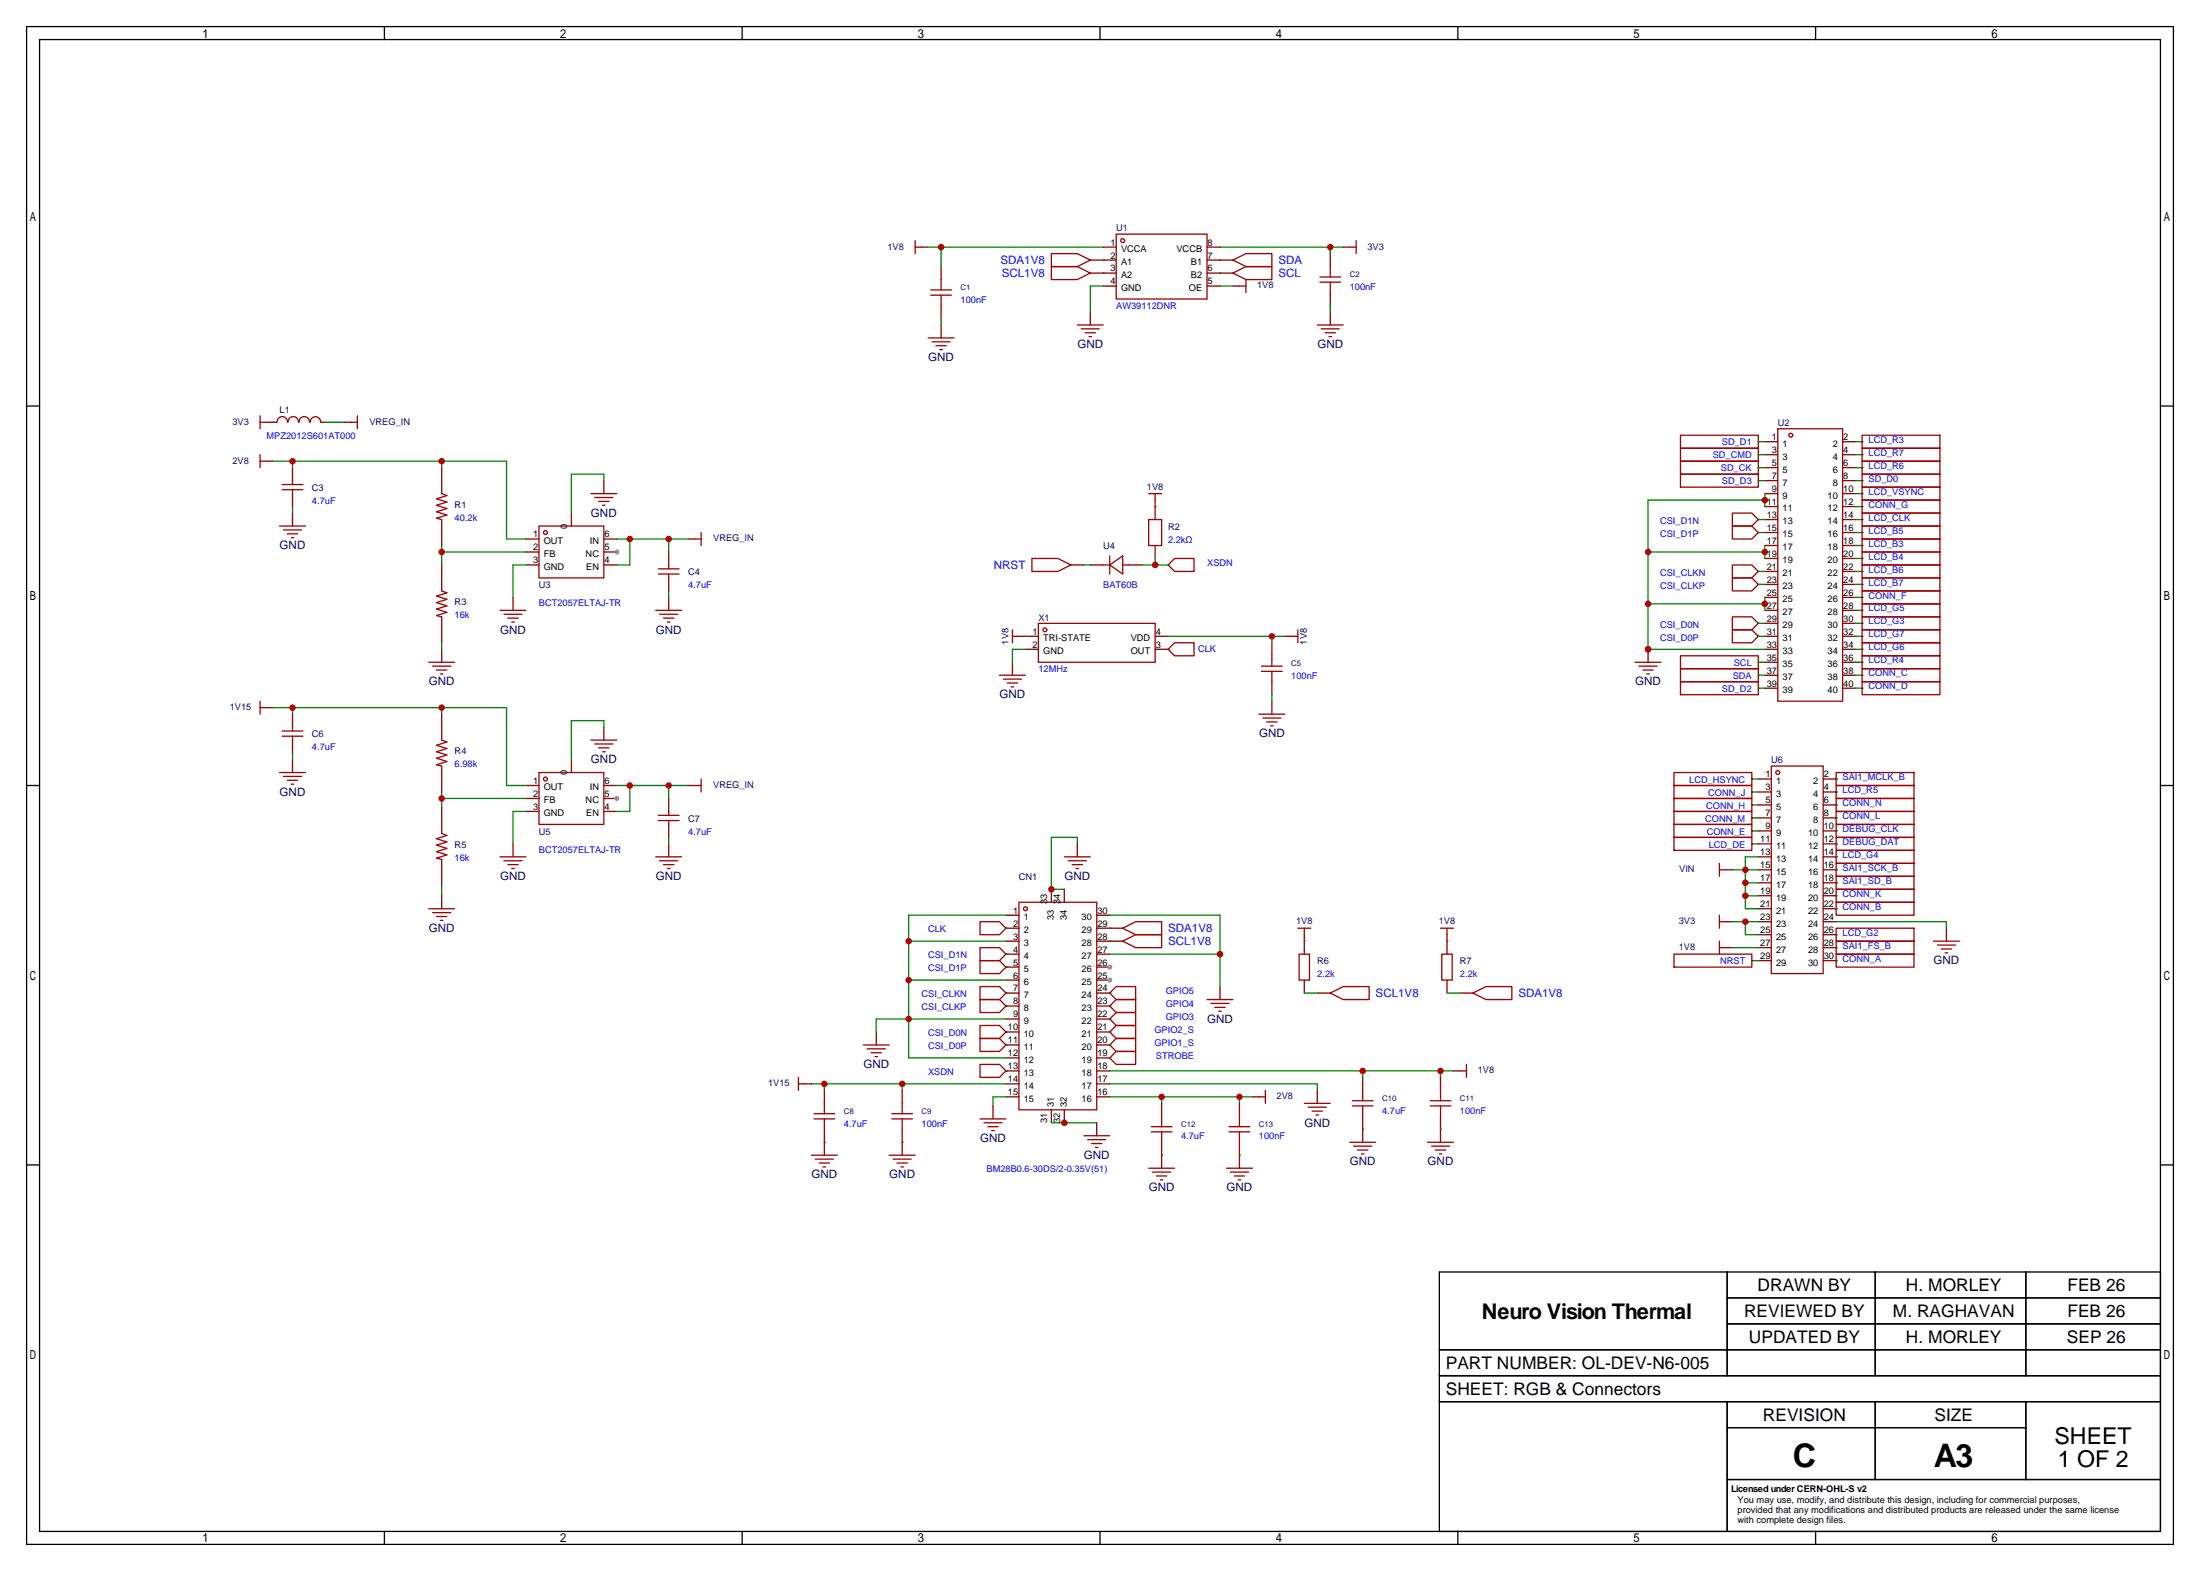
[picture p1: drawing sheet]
<svg xmlns="http://www.w3.org/2000/svg" width="431mm" height="308mm" viewBox="0 0 431 308" stroke-linecap="round" stroke-linejoin="round" font-family="sans-serif">
<g fill="none" stroke="#000" stroke-width=".25">
<path d="M5.2 5.2h420.4v297.2h-420.4zM7.7 7.7h415.3v292.1h-415.3zM75.3 5.2v2.5M145.3 5.2v2.5M215.4 5.2v2.5M285.5 5.2v2.5M355.5 5.2v2.5M5.2 79.5h2.5M423 79.5h2.6M5.2 153.8h2.5M423 153.8h2.6M5.2 228.1h2.5"/>
<path d="M423 228.1h2.6M281.8 249h141.2v50.8h-141.2zM338.2 249v20.4M338.2 254.1h84.8M338.2 259.2h84.8M367.2 249v20.4M396.7 249v20.4M281.8 264.3h141.2M281.8 269.4h141.2M281.8 274.4h141.2M338.2 274.4v25.4M338.2 279.5h58.5"/>
<path d="M367.2 274.4v15.3M396.7 274.4v15.3M75.3 299.8v2.6M145.3 299.8v2.6M215.4 299.8v2.6M285.5 299.8v2.6M338.2 289.7h84.8M355.5 299.8v2.6"/>
</g>
<g fill="none" stroke="#870000" stroke-width=".25">
<path d="M345.6 86.5h2.5M345.6 89h2.5M345.6 91.6h2.5M345.6 94.1h2.5M345.6 96.6h2.5M345.6 99.2h2.5M360.8 86.5h2.5M360.8 89h2.5M360.8 91.6h2.5M360.8 94.1h2.5M360.8 96.6h2.5M360.8 99.2h2.5"/>
<path d="M345.6 101.7h2.5M345.6 119.5h2.5M345.6 104.3h2.5M345.6 117h2.5M345.6 106.8h2.5M345.6 114.4h2.5M345.6 109.3h2.5M345.6 111.9h2.5M360.8 101.7h2.5M360.8 119.5h2.5M360.8 104.3h2.5M360.8 117h2.5"/>
<path d="M360.8 106.8h2.5M360.8 114.4h2.5M360.8 109.3h2.5M360.8 111.9h2.5M345.6 134.7h2.5M345.6 132.2h2.5M345.6 129.7h2.5M345.6 127.1h2.5M345.6 124.6h2.5M345.6 122h2.5M360.8 134.7h2.5M360.8 132.2h2.5"/>
<path d="M360.8 129.7h2.5M360.8 127.1h2.5M360.8 124.6h2.5M360.8 122h2.5M344.3 152.5h2.5M344.3 155.1h2.5M344.3 157.6h2.5M357 152.5h2.5M357 155.1h2.5M357 157.6h2.5M337.9 170.3h1.3M344.3 160.1h2.5"/>
<path d="M344.3 162.7h2.5M344.3 177.9h2.5M344.3 165.2h2.5M344.3 175.4h2.5M344.3 167.8h2.5M344.3 172.8h2.5M344.3 170.3h2.5M357 160.1h2.5M357 162.7h2.5M357 177.9h2.5M357 165.2h2.5M357 175.4h2.5"/>
<path d="M357 167.8h2.5M357 172.8h2.5M357 170.3h2.5M255.4 183v3.8M255.4 191.9v2.5M257.9 194.4h2.6M283.3 184.3v2.5M283.3 191.9v2.5M285.9 194.4h2.5M344.3 188.1h2.5M344.3 185.5h2.5M344.3 183h2.5"/>
<path d="M344.3 180.5h2.5M357 188.1h2.5M357 185.5h2.5M357 183h2.5M357 180.5h2.5"/>
</g>
<g fill="none" stroke="#a10000" stroke-width=".25">
<path d="M348.1 83.9h12.7v53.4h-12.7zM346.8 150h10.2v40.6h-10.2zM336.7 169v2.6M336.7 170.3h1.2M254.1 181.7h2.6M254.4 186.8h2v5.1h-2zM255.4 181.7v1.3M260.5 194.4l2.5-1.2h5.1v2.5h-5.1zM282.3 186.8h2.1v5.1h-2.1zM288.4 194.4l2.6-1.2h5v2.5h-5z"/>
<circle cx="350.6" cy="85.2" r=".38"/>
<circle cx="348.1" cy="151.3" r=".38"/>
</g>
<path d="M343 152.5h1.3M343 155.1h1.3M343 157.6h1.3M339.2 170.3h5.1M341.8 175.4h2.5M341.8 172.8h2.5M343 160.1h1.3M343 162.7h1.3M343 165.2h1.3M344.3 167.8h-2.5v10.1h2.5M255.4 184.3h.1M255.4 194.4h2.5" fill="none" stroke="#008700" stroke-width=".25"/>
<g fill="#c00">
<circle cx="341.8" cy="175.4" r=".63"/>
<circle cx="341.8" cy="172.8" r=".63"/>
<circle cx="341.8" cy="170.3" r=".63"/>
</g>
<path d="M283.3 183v1.3M337.9 180.5h1.3" fill="none" stroke="#870000" stroke-width=".25"/>
<path d="M336.7 179.2v2.5M282.1 181.7h2.5M283.3 181.7v1.3M336.7 180.5h1.2" fill="none" stroke="#a10000" stroke-width=".25"/>
<path d="M283.3 194.4h2.6M339.2 180.5h5.1M341.8 180.5v2.5h2.5" fill="none" stroke="#008700" stroke-width=".25"/>
<circle cx="341.8" cy="180.5" r=".63" fill="#c00"/>
<path d="M103 105.5h2.5M103 108.1h2.5M103 110.6h2.5M118.2 108.1h2.6M118.2 110.6h2.6M337.9 185.5h1.3" fill="none" stroke="#870000" stroke-width=".25"/>
<g fill="none" stroke="#a10000" stroke-width=".25">
<path d="M105.5 103h12.7v10.2h-12.7zM336.7 184.3v2.5M336.7 185.5h1.2"/>
<circle cx="106.8" cy="104.3" r=".38"/>
</g>
<path d="M283.3 184.3h.1" fill="none" stroke="#008700" stroke-width=".25"/>
<circle cx="120.8" cy="108.1" r=".51" fill="#999"/>
<path d="M111.9 100.5v2.5M118.2 105.5h2.6M359.5 167.8h.1" fill="none" stroke="#870000" stroke-width=".25"/>
<path d="M120.8 105.5h13.9M123.3 105.5v5.1h-2.5M130.9 105.5v2.6M339.2 185.5h5.1M343 188.1h1.3" fill="none" stroke="#008700" stroke-width=".25"/>
<path d="M359.5 166.5h15.3v2.5h-15.3z" fill="none" stroke="#a10000" stroke-width=".25"/>
<g fill="#c00">
<circle cx="123.3" cy="105.5" r=".63"/>
<circle cx="130.9" cy="105.5" r=".63"/>
</g>
<path d="M97.9 119.5h5.1M128.4 119.5h5.1M98.7 120.3h3.5M99.4 121h2.1M100.2 121.8h.5M129.2 120.3h3.5M129.9 121h2.1M130.7 121.8h.5M359.5 151.3h15.3v2.5h-15.3zM359.5 153.8h15.3v2.5h-15.3zM359.5 161.4h15.3v2.6h-15.3zM359.5 164h15.3v2.5h-15.3z" fill="none" stroke="#a10000" stroke-width=".25"/>
<path d="M100.5 117v2.5M130.9 117v2.5M359.5 152.5h.1M359.5 155.1h.1M359.5 162.7h.1M359.5 165.2h.1" fill="none" stroke="#870000" stroke-width=".25"/>
<path d="M86.5 106.8v3.8M86.5 108.1h16.5M103 110.6h-2.5v6.4M130.9 115.7v1.3" fill="none" stroke="#008700" stroke-width=".25"/>
<circle cx="86.5" cy="108.1" r=".63" fill="#c00"/>
<path d="M50.9 89v2.6M50.9 90.3h1.3M359.5 169h15.3v2.6h-15.3zM359.5 171.6h15.3v2.5h-15.3zM359.5 176.7h15.3v2.5h-15.3z" fill="none" stroke="#a10000" stroke-width=".25"/>
<path d="M52.2 90.3h1.3M359.5 170.3h.1M359.5 172.8h.1M359.5 177.9h.1" fill="none" stroke="#870000" stroke-width=".25"/>
<path d="M53.5 90.3h45.7v15.2h3.8M57.3 90.3v1.3M86.5 90.3v1.3" fill="none" stroke="#008700" stroke-width=".25"/>
<g fill="#c00">
<circle cx="86.5" cy="90.3" r=".63"/>
<circle cx="57.3" cy="90.3" r=".63"/>
</g>
<path d="M53.5 82.7h.1M57.3 99.2v1.3M63.6 82.7h3.8M118.2 94.1v-1.3h-6.3v7.7M86.5 125.9v1.2" fill="none" stroke="#008700" stroke-width=".25"/>
<g fill="none" stroke="#a10000" stroke-width=".25">
<path d="M50.9 81.4v2.5M50.9 82.7h1.3M54.3 82.7a1.01 1.01 0 0 1 1-1.1 1.01 1.01 0 0 1 1 1.1M56.4 82.7a1.01 1.01 0 0 1 1-1.1 1.01 1.01 0 0 1 1 1.1M58.6 82.7a1.01 1.01 0 0 1 1-1.1 1.01 1.01 0 0 1 1 1.1M60.8 82.7a1.01 1.01 0 0 1 1-1.1 1.01 1.01 0 0 1 1 1.1M68.7 82.7h1.3M70 81.4v2.5M115.7 96.6h5.1M116.5 97.4h3.5M117.2 98.2h2.1M118 98.9h.5"/>
<path d="M54.7 103h5.1M55.5 103.8h3.6M56.3 104.5h2M57 105.3h.5M136 105.5h1.3M137.3 104.3v2.5M105.5 151.3h12.7v10.1h-12.7zM327.8 151.3h15.2v2.5h-15.2zM327.8 153.8h15.2v2.5h-15.2zM327.8 156.3h15.2v2.6h-15.2zM327.8 158.9h15.2v2.5h-15.2zM359.5 156.3h15.3v2.6h-15.3z"/>
<path d="M359.5 158.9h15.3v2.5h-15.3zM327.8 161.4h15.2v2.6h-15.2zM327.8 164h15.2v2.5h-15.2zM359.5 174.1h15.3v2.6h-15.3zM327.8 186.8h15.2v2.6h-15.2zM359.5 184.3h15.3v2.5h-15.3zM359.5 186.8h15.3v2.6h-15.3zM359.5 181.7h15.3v2.6h-15.3z"/>
<circle cx="106.8" cy="152.5" r=".38"/>
</g>
<g fill="none" stroke="#870000" stroke-width=".25">
<path d="M52.2 82.7h2M62.9 82.7h.7M67.4 82.7h1.3M118.2 94.1v2.5M57.3 100.5v2.5M134.7 105.5h1.3M103 153.8h2.5M103 156.3h2.5M103 158.9h2.5M118.2 156.3h2.6M118.2 158.9h2.6M343 152.5h.1"/>
<path d="M343 155.1h.1M343 157.6h.1M359.5 157.6h.1M343 162.7h.1M343 160.1h.1M343 165.2h.1M359.5 175.4h.1M359.5 160.1h.1M343 188.1h.1M359.5 185.5h.1M359.5 188.1h.1M359.5 183h.1"/>
</g>
<circle cx="120.8" cy="156.3" r=".51" fill="#999"/>
<path d="M344.3 94.1h.1M344.3 89h.1M111.9 148.7v2.6M118.2 153.8h2.6" fill="none" stroke="#870000" stroke-width=".25"/>
<path d="M120.8 153.8h13.9M123.3 153.8v5.1h-2.5M130.9 153.8v2.5M359.5 180.5h21.6v1.2" fill="none" stroke="#008700" stroke-width=".25"/>
<path d="M329.1 92.8h15.2v2.6h-15.2zM329.1 87.8h15.2v2.5h-15.2z" fill="none" stroke="#a10000" stroke-width=".25"/>
<g fill="#c00">
<circle cx="123.3" cy="153.8" r=".63"/>
<circle cx="130.9" cy="153.8" r=".63"/>
</g>
<path d="M344.3 86.5h.1M344.3 91.6h.1M344.3 122h.1M344.3 124.6h.1M100.5 165.2v2.6M130.9 165.2v2.6" fill="none" stroke="#870000" stroke-width=".25"/>
<path d="M329.1 85.2h15.2v2.6h-15.2zM329.1 90.3h15.2v2.5h-15.2zM339.2 120.8h3.8l1.3 1.2-1.3 1.3h-3.8zM339.2 123.3h3.8l1.3 1.3-1.3 1.3h-3.8zM97.9 167.8h5.1M98.7 168.5h3.5M99.4 169.3h2.1M100.2 170.1h.5M128.4 167.8h5.1M129.2 168.5h3.5M129.9 169.3h2.1M130.7 170.1h.5" fill="none" stroke="#a10000" stroke-width=".25"/>
<path d="M86.5 155.1v3M86.5 156.3h16.5M103 158.9h-2.5v6.3M130.9 164v1.2" fill="none" stroke="#008700" stroke-width=".25"/>
<circle cx="86.5" cy="156.3" r=".63" fill="#c00"/>
<path d="M344.3 101.7h.1M52.2 138.6h1.3" fill="none" stroke="#870000" stroke-width=".25"/>
<path d="M339.2 100.5h3.8l1.3 1.2-1.3 1.3h-3.8zM50.9 137.3v2.5M50.9 138.6h1.3" fill="none" stroke="#a10000" stroke-width=".25"/>
<path d="M53.5 138.6h45.7v15.2h3.8M57.3 138.6v1.2M86.5 138.6v1.2" fill="none" stroke="#008700" stroke-width=".25"/>
<g fill="#c00">
<circle cx="86.5" cy="138.6" r=".63"/>
<circle cx="57.3" cy="138.6" r=".63"/>
</g>
<g fill="none" stroke="#a10000" stroke-width=".25">
<path d="M339.2 103h3.8l1.3 1.3-1.3 1.2h-3.8zM339.2 110.6h3.8l1.3 1.3-1.3 1.3h-3.8zM339.2 113.2h3.8l1.3 1.2-1.3 1.3h-3.8zM83.9 129.7h5.1M84.7 130.4h3.6M85.5 131.2h2M86.2 132h.5M329.1 130.9h15.2v2.6h-15.2zM54.7 151.3h5.1M55.5 152h3.6M56.3 152.8h2M57 153.5h.5"/>
<path d="M115.7 144.9h5.1M116.5 145.7h3.5M117.2 146.4h2.1M118 147.2h.5M136 153.8h1.3M137.3 152.5v2.6M83.9 177.9h5.1M84.7 178.7h3.6M85.5 179.5h2M199.5 176.7h15.3v40.6h-15.3zM86.2 180.2h.5"/>
<circle cx="200.8" cy="177.9" r=".38"/>
</g>
<g fill="none" stroke="#870000" stroke-width=".25">
<path d="M344.3 104.3h.1M344.3 111.9h.1M344.3 114.4h.1M86.5 127.1v2.6M344.3 132.2h.1M57.3 148.7v2.6M118.2 142.4v2.5M134.7 153.8h1.3M86.5 175.4v2.5M197 179.2h2.5M197 181.7h2.5M197 184.3h2.5"/>
<path d="M197 186.8h2.5M197 189.4h2.5M197 191.9h2.5M197 194.4h2.5M197 197h2.5M197 199.5h2.5M214.8 191.9h2.5M214.8 194.4h2.5M214.8 197h2.5M214.8 199.5h2.5M197 202.1h2.5M197 204.6h2.5"/>
<path d="M197 207.1h2.5M197 209.7h2.5M197 212.2h2.5M197 214.8h2.5M214.8 202.1h2.5M214.8 204.6h2.5M214.8 207.1h2.5M214.8 209.7h2.5M214.8 212.2h2.5M214.8 214.8h2.5"/>
</g>
<g fill="none" stroke="#008700" stroke-width=".25">
<path d="M344.3 86.5h1.3M344.3 89h1.3M344.3 91.6h1.3M344.3 94.1h1.3M344.3 101.7h1.3M344.3 104.3h1.3M344.3 111.9h1.3M344.3 114.4h1.3M344.3 122h1.3M344.3 124.6h1.3M57.3 147.4v1.3M118.2 142.4v-1.3h-6.3v7.6"/>
<path d="M86.5 173.4v2"/>
</g>
<circle cx="217.3" cy="191.9" r=".51" fill="#999"/>
<path d="M214.8 189.4h2.5" fill="none" stroke="#870000" stroke-width=".25"/>
<circle cx="217.3" cy="189.4" r=".51" fill="#999"/>
<g fill="none" stroke="#870000" stroke-width=".25">
<path d="M364.6 114.4h.1M364.6 119.5h.1M344.3 129.7h.1M344.3 134.7h.1M205.9 174.1v2.6M208.4 174.1v2.6M214.8 179.2h2.5M197 194.4h.1M197 197h.1M197 186.8h.1M197 189.4h.1M214.8 186.8h2.5"/>
<path d="M214.8 184.3h2.5M214.8 181.7h2.5M194.4 216.5v2.6M197 204.6h.1M197 202.1h.1M205.9 217.3v2.5M208.4 217.3v2.5M161.4 223.6v2.6M176.7 223.6v2.6"/>
</g>
<g fill="none" stroke="#a10000" stroke-width=".25">
<path d="M364.6 113.2h15.3v2.5h-15.3zM364.6 118.2h15.3v2.6h-15.3zM329.1 128.4h15.2v2.5h-15.2zM329.1 133.5h15.2v2.5h-15.2zM191.9 193.2h3.8l1.3 1.2-1.3 1.3h-3.8zM191.9 195.7h3.8l1.3 1.3-1.3 1.2h-3.8zM191.9 185.5h3.8l1.3 1.3-1.3 1.3h-3.8zM191.9 188.1h3.8l1.3 1.3-1.3 1.2h-3.8zM191.9 203.3h3.8l1.3 1.3-1.3 1.3h-3.8zM191.9 200.8h3.8l1.3 1.3-1.3 1.2h-3.8zM191.9 219.1h5.1M192.7 219.8h3.5"/>
<path d="M158.9 226.2h5.1M159.6 226.9h3.6M160.4 227.7h2M161.2 228.5h.5M174.1 226.2h5.1M174.9 226.9h3.5M175.6 227.7h2.1M176.4 228.5h.5M193.4 220.6h2.1M194.2 221.4h.5"/>
</g>
<g fill="none" stroke="#008700" stroke-width=".25">
<path d="M363.3 86.5h1.3M363.3 89h1.3M363.3 91.6h1.3M363.3 94.1h1.3M363.3 96.6h1.3M363.3 99.2h1.3M363.3 101.7h1.3M363.3 104.3h1.3M363.3 106.8h1.3M363.3 109.3h1.3M363.3 111.9h1.3M363.3 114.4h1.3"/>
<path d="M363.3 117h1.3M363.3 119.5h1.3M344.3 132.2h1.3M344.3 129.7h1.3M344.3 134.7h1.3M363.3 132.2h1.3M363.3 129.7h1.3M363.3 134.7h1.3M363.3 122h1.3M363.3 124.6h1.3M363.3 127.1h1.3M197 197h.1"/>
<path d="M197 194.4h.1M197 189.4h.1M158.9 212.2h38.1M161.4 212.2v1.3M176.7 212.2v1.3M197 204.6h.1M197 202.1h.1M197 214.8h-2.6v1.7"/>
</g>
<g fill="#c00">
<circle cx="176.7" cy="212.2" r=".63"/>
<circle cx="161.4" cy="212.2" r=".63"/>
</g>
<g fill="none" stroke="#870000" stroke-width=".25">
<path d="M226.2 99.2v2.5M364.6 99.2h.1M364.6 96.6h.1M209.7 110.6h2.5M213.5 110.6h2.5M221.1 110.6h2.5M226.2 106.8v2.5M228.7 110.6h.1M364.6 104.3h.1M364.6 101.7h.1M364.6 106.8h.1M364.6 109.3h.1"/>
<path d="M364.6 111.9h.1M364.6 122h.1M364.6 124.6h.1M364.6 127.1h.1M364.6 129.7h.1M364.6 132.2h.1M157.6 212.2h1.3M197 209.7h.1"/>
</g>
<g fill="none" stroke="#a10000" stroke-width=".25">
<path d="M364.6 97.9h15.3v2.6h-15.3zM364.6 95.4h15.3v2.5h-15.3zM202.1 109.3h5l2.6 1.3-2.6 1.3h-5zM216 110.6h1.3M217.3 110.6l2.5-1.8v3.6zM217.3 108.8v3.6M219.8 110.6h1.3M224.9 101.7h2.6v5.1h-2.6zM228.7 110.6l1.3-1.3h3.8v2.6h-3.8zM364.6 103h15.3v2.5h-15.3zM364.6 100.5h15.3v2.5h-15.3zM364.6 105.5h15.3v2.6h-15.3z"/>
<path d="M364.6 108.1h15.3v2.5h-15.3zM364.6 110.6h15.3v2.6h-15.3zM364.6 120.8h15.3v2.5h-15.3zM364.6 123.3h15.3v2.6h-15.3zM364.6 125.9h15.3v2.5h-15.3zM364.6 128.4h15.3v2.5h-15.3zM364.6 130.9h15.3v2.6h-15.3zM156.3 210.9v2.6M156.3 212.2h1.3M191.9 208.4h3.8l1.3 1.3-1.3 1.2h-3.8z"/>
</g>
<path d="M212.2 110.6h1.3M223.6 110.6h5.1M226.2 109.3v1.3M197 186.8h.1M197 209.7h.1" fill="none" stroke="#008700" stroke-width=".25"/>
<circle cx="226.2" cy="110.6" r=".63" fill="#c00"/>
<path d="M226.2 97.9v1.3M364.6 91.6h.1M364.6 89h.1M364.6 86.5h.1M364.6 94.1h.1M171.6 202.1v2.5" fill="none" stroke="#870000" stroke-width=".25"/>
<path d="M224.9 96.6h2.6M226.2 96.6v1.3M364.6 90.3h15.3v2.5h-15.3zM364.6 87.8h15.3v2.5h-15.3zM364.6 85.2h15.3v2.6h-15.3zM364.6 92.8h15.3v2.6h-15.3zM169 204.6h5.1M169.8 205.4h3.6M170.6 206.1h2M171.3 206.9h.5" fill="none" stroke="#a10000" stroke-width=".25"/>
<path d="M226.2 99.2h.1M197 179.2h-19.1v27.9h19.1M177.9 191.9h19.1M177.9 184.3h19.1M197 199.5h-25.4v2.6" fill="none" stroke="#008700" stroke-width=".25"/>
<g fill="#c00">
<circle cx="177.9" cy="199.5" r=".63"/>
<circle cx="177.9" cy="191.9" r=".63"/>
<circle cx="177.9" cy="184.3" r=".63"/>
</g>
<path d="M364.6 115.7h15.3v2.5h-15.3zM247 131.4h4.1M247 130.4h4.1M249 128.4v2M249 131.4v2.1M364.6 133.5h15.3v2.5h-15.3zM191.9 180.5h3.8l1.3 1.2-1.3 1.3h-3.8z" fill="none" stroke="#a10000" stroke-width=".25"/>
<path d="M364.6 117h.1M249 125.9v2.5M249 133.5v2.5M364.6 134.7h.1M197 181.7h.1" fill="none" stroke="#870000" stroke-width=".25"/>
<path d="M345.6 96.6v2.6M345.6 97.9h-22.9v29.2h22.9M322.7 118.2h22.9M322.7 108.1h22.9M345.6 106.8v2.5M345.6 117v2.5M197 181.7h.1" fill="none" stroke="#008700" stroke-width=".25"/>
<g fill="#c00">
<circle cx="345.6" cy="97.9" r=".63"/>
<circle cx="322.7" cy="127.1" r=".63"/>
<circle cx="322.7" cy="118.2" r=".63"/>
<circle cx="345.6" cy="118.2" r=".63"/>
<circle cx="322.7" cy="108.1" r=".63"/>
<circle cx="345.6" cy="108.1" r=".63"/>
</g>
<path d="M322.7 127.1v2.6" fill="none" stroke="#870000" stroke-width=".25"/>
<circle cx="322.7" cy="127.1" r=".63" fill="#c00"/>
<g fill="none" stroke="#a10000" stroke-width=".25">
<path d="M203.3 122h22.9v7.7h-22.9zM228.7 127.1l1.3-1.2h3.8v2.5h-3.8zM320.2 129.7h5M320.9 130.4h3.6M321.7 131.2h2M322.5 132h.5M378.6 184.3h5.1M379.3 185h3.6M380.1 185.8h2M380.9 186.6h.5"/>
<circle cx="204.6" cy="123.3" r=".38"/>
</g>
<path d="M200.8 124.6h2.5M200.8 127.1h2.5M226.2 124.6h2.5M226.2 127.1h2.5M228.7 127.1h.1M381.1 181.7v2.6" fill="none" stroke="#870000" stroke-width=".25"/>
<path d="M228.7 127.1h.1M228.7 124.6h22.9M249 124.6v1.3M359.5 152.5h.1M359.5 155.1h.1M359.5 157.6h.1M359.5 160.1h.1M359.5 162.7h.1M359.5 165.2h.1" fill="none" stroke="#008700" stroke-width=".25"/>
<circle cx="249" cy="124.6" r=".63" fill="#c00"/>
<g fill="none" stroke="#008700" stroke-width=".25">
<path d="M200.8 124.6h.1M200.8 127.1h-2.6v2.6M249 136v1.3M359.5 167.8h.1M359.5 170.3h.1M359.5 172.8h.1M359.5 175.4h.1M359.5 177.9h.1M359.5 183h.1M359.5 185.5h.1M359.5 188.1h.1M217.3 214.8h27.9"/>
<path d="M227.5 214.8v1.2M242.7 214.8v1.2"/>
</g>
<path d="M198.2 129.7v2.5M199.5 124.6h1.3M249 137.3v2.5M251.6 124.6h1.3M245.2 214.8h1.3M227.5 226.2v2.5M242.7 226.2v2.5" fill="none" stroke="#870000" stroke-width=".25"/>
<g fill="none" stroke="#a10000" stroke-width=".25">
<path d="M195.7 132.2h5.1M196.5 133h3.5M197.2 133.7h2.1M198 134.5h.5M198.2 124.6h1.3M198.2 123.3v2.6M246.5 139.8h5.1M252.9 124.6h1.2M254.1 123.3v2.6M247.3 140.6h3.5M248 141.4h2.1M248.8 142.1h.5"/>
<path d="M246.5 214.8h1.3M247.8 213.5v2.5M224.9 228.7h5.1M225.7 229.5h3.5M226.4 230.3h2.1M227.2 231h.5M240.2 228.7h5M240.9 229.5h3.6M241.7 230.3h2M242.4 231h.6"/>
</g>
<g fill="#c00">
<circle cx="227.5" cy="214.8" r=".63"/>
<circle cx="242.7" cy="214.8" r=".63"/>
</g>
<path d="M257.9 213.5v2.5M284.6 209.7h1.3M266.8 221.1v2.5M282.1 221.1v2.5" fill="none" stroke="#870000" stroke-width=".25"/>
<g fill="none" stroke="#a10000" stroke-width=".25">
<path d="M255.4 216h5.1M256.2 216.8h3.5M256.9 217.6h2.1M257.7 218.3h.5M285.9 209.7h1.2M287.1 208.4v2.5M264.3 223.6h5.1M265 224.4h3.6M265.8 225.2h2M266.6 225.9h.5M279.5 223.6h5.1M280.3 224.4h3.5"/>
<path d="M281.1 225.2h2M281.8 225.9h.5"/>
</g>
<path d="M217.3 209.7h67.3M266.8 209.7v1.2M282.1 209.7v1.2" fill="none" stroke="#008700" stroke-width=".25"/>
<g fill="#c00">
<circle cx="266.8" cy="209.7" r=".63"/>
<circle cx="282.1" cy="209.7" r=".63"/>
</g>
<path d="M217.3 179.2h21.6v14M217.3 199.5h.1M217.3 197h.1M217.3 194.4h.1M217.3 186.8h21.6M217.3 207.1h.1M217.3 204.6h.1M217.3 202.1h.1M217.3 212.2h40.6v1.3" fill="none" stroke="#008700" stroke-width=".25"/>
<path d="M217.3 194.4l1.3-1.2h3.8v2.5h-3.8zM218.6 198.2h3.8v2.6h-3.8l-1.3-1.3zM218.6 195.7h3.8v2.5h-3.8l-1.3-1.2zM236.3 195.7h5.1M237.1 196.5h3.6M237.9 197.2h2M238.6 198h.5M217.3 207.1l1.3-1.2h3.8v2.5h-3.8zM218.6 203.3h3.8v2.6h-3.8l-1.3-1.3zM218.6 200.8h3.8v2.5h-3.8l-1.3-1.2z" fill="none" stroke="#a10000" stroke-width=".25"/>
<path d="M217.3 199.5h.1M217.3 197h.1M217.3 194.4h.1M238.9 193.2v2.5M217.3 207.1h.1M217.3 204.6h.1M217.3 202.1h.1" fill="none" stroke="#870000" stroke-width=".25"/>
<circle cx="238.9" cy="186.8" r=".63" fill="#c00"/>
<path d="M260.5 49.7v2.5M260.5 57.3v2.5M263 48.4h1.3M260.5 61.1v2.5M217.3 181.7h2.5M217.3 184.3h2.5M176.7 213.5v2.5M242.7 216v2.6M282.1 210.9v2.6M282.1 218.6v2.5M176.7 221.1v2.5M242.7 223.6v2.6" fill="none" stroke="#870000" stroke-width=".25"/>
<g fill="none" stroke="#a10000" stroke-width=".25">
<path d="M258.4 55.2h4.1M258.4 54.2h4.1M260.5 52.2v2M260.5 55.2v2.1M264.3 48.4h1.3M265.6 47.1v2.6M257.9 63.6h5.1M258.7 64.4h3.6M259.5 65.2h2M260.2 65.9h.5M219.8 181.7l2.6-1.2h5.1v2.5h-5.1zM219.8 184.3l2.6-1.3h5.1v2.5h-5.1z"/>
<path d="M174.6 219.1h4.1M174.6 218.1h4.1M176.7 216v2.1M176.7 219.1v2M242.7 218.6v2M280 216.5h4.1M280 215.5h4.1M282.1 213.5v2M282.1 216.5v2.1M240.7 221.6h4M240.7 220.6h4M242.7 221.6v2"/>
</g>
<path d="M238.9 48.4h24.1M260.5 48.4v1.3M260.5 59.8v1.3M217.3 184.3h.1M217.3 181.7h.1M161.4 223.6h.1M176.7 223.6h.1M227.5 226.2h.1M242.7 226.2h.1M266.8 221.1h.1M282.1 221.1h.1" fill="none" stroke="#008700" stroke-width=".25"/>
<circle cx="260.5" cy="48.4" r=".63" fill="#c00"/>
<path d="M180.5 48.4h1.2M184.3 52.2v2.5M184.3 59.8v2.6M241.4 56h1.3" fill="none" stroke="#870000" stroke-width=".25"/>
<path d="M179.2 47.1v2.6M179.2 48.4h1.3M182.2 57.8h4.1M182.2 56.8h4.1M184.3 54.7v2.1M184.3 57.8v2M242.7 56h1.3M244 54.7v2.6" fill="none" stroke="#a10000" stroke-width=".25"/>
<path d="M181.7 48.4h34.3M184.3 48.4v3.8M238.9 56h2.5" fill="none" stroke="#008700" stroke-width=".25"/>
<circle cx="184.3" cy="48.4" r=".63" fill="#c00"/>
<path d="M213.5 53.5h2.5M213.5 50.9h2.5M238.9 53.5h2.5M238.9 50.9h2.5M184.3 63.6v2.6M213.5 61.1v2.5" fill="none" stroke="#870000" stroke-width=".25"/>
<path d="M205.9 52.2h5l2.6 1.3-2.6 1.2h-5zM205.9 49.7h5l2.6 1.2-2.6 1.3h-5zM241.4 53.5l2.6-1.3h5v2.5h-5zM241.4 50.9l2.6-1.2h5v2.5h-5zM181.7 66.2h5.1M182.5 66.9h3.6M183.3 67.7h2M184 68.5h.5M210.9 63.6h5.1M211.7 64.4h3.6M212.5 65.2h2M213.2 65.9h.5" fill="none" stroke="#a10000" stroke-width=".25"/>
<path d="M216 56h-2.5v5.1M184.3 62.4v1.2M210.9 165.2v-1.2h-5v10.1h2.5" fill="none" stroke="#008700" stroke-width=".25"/>
<circle cx="205.9" cy="174.1" r=".63" fill="#c00"/>
<path d="M205.9 219.8h8.9" fill="none" stroke="#008700" stroke-width=".25"/>
<circle cx="208.4" cy="219.8" r=".63" fill="#c00"/>
<g fill="none" stroke="#870000" stroke-width=".25">
<path d="M216 48.4h2.6M216 50.9h2.6M216 53.5h2.6M216 56h2.6M236.3 48.4h2.6M236.3 50.9h2.6M236.3 53.5h2.6M236.3 56h2.6M57.3 91.6v2.5M57.3 96.6v2.6M86.5 91.6v5M86.5 101.7v5.1"/>
<path d="M86.5 110.6v5.1M130.9 108.1v2.5M130.9 113.2v2.5M57.3 139.8v2.6M86.5 120.8v5.1M86.5 139.8v5.1M57.3 144.9v2.5M86.5 150v5.1M86.5 158.1v5.1M130.9 156.3v2.6M86.5 168.3v5.1M130.9 161.4v2.6"/>
<path d="M210.9 165.2v2.6M161.4 213.5v2.5M214.8 219.8v2.6M227.5 216v2.6M266.8 210.9v2.6M266.8 218.6v2.5M161.4 221.1v2.5M227.5 223.6v2.6"/>
</g>
<g fill="none" stroke="#a10000" stroke-width=".25">
<path d="M218.6 45.8h17.7v12.7h-17.7zM55.2 95.9h4.1M55.2 94.9h4.1M57.3 94.1v.8M57.3 95.9v.7M86.5 96.6l1 .4-2 .7 2 .6-2 .6 2 .7-2 .6 2 .6-2 .7 1 .2M86.5 115.7l1 .4-2 .6 2 .6-2 .7 2 .6-2 .7 2 .6-2 .6 1 .3M128.9 112.4h4.1M128.9 111.4h4.1M130.9 110.6v.8M130.9 112.4v.8M55.2 144.1h4.1"/>
<path d="M55.2 143.1h4.1M57.3 142.4v.7M57.3 144.1v.8M86.5 144.9l1 .4-2 .6 2 .7-2 .6 2 .6-2 .7 2 .6-2 .6 1 .3M128.9 159.6h4.1M130.9 158.9v.7M86.5 163.2l1 .4-2 .6 2 .6-2 .7 2 .6-2 .7 2 .6-2 .6 1 .3M128.9 160.7h4.1M130.9 160.7v.7M208.4 167.8h5.1M209.2 168.5h3.5M209.9 169.3h2.1"/>
<path d="M210.7 170.1h.5M159.4 219.1h4M159.4 218.1h4M161.4 216v2.1M161.4 219.1v2M227.5 218.6v2M264.8 216.5h4.1M264.8 215.5h4.1M266.8 213.5v2M266.8 216.5v2.1M212.2 222.4h5.1M213 223.1h3.5"/>
<path d="M213.7 223.9h2.1M214.5 224.7h.5M225.4 221.6h4.1M225.4 220.6h4.1M227.5 221.6v2"/>
<circle cx="219.8" cy="47.1" r=".38"/>
</g>
<path d="M216 53.5h.1M216 50.9h.1M238.9 53.5h.1M238.9 50.9h.1" fill="none" stroke="#008700" stroke-width=".25"/>
<g font-size="6.3">
<text x="351" y="287.3">C</text>
<text x="378.7" y="287.3">A3</text>
</g>
<g font-size="4.5">
<text x="402.3" y="282.7">SHEET</text>
<text x="402.9" y="287.2">1 OF 2</text>
</g>
<text font-size="4.2" x="290.2" y="258.3">Neuro Vision Thermal</text>
<g font-size="3.4">
<text x="341.5" y="257.8">REVIEWED BY</text>
<text x="344.2" y="252.7">DRAWN BY</text>
<text x="370.7" y="257.8">M. RAGHAVAN</text>
<text x="373.2" y="252.7">H. MORLEY</text>
<text x="404.8" y="252.7">FEB 26</text>
<text x="404.8" y="257.8">FEB 26</text>
<text x="342.5" y="262.9">UPDATED BY</text>
<text x="373.2" y="262.9">H. MORLEY</text>
<text x="404.7" y="262.9">SEP 26</text>
<text x="283.1" y="268">PART NUMBER: OL-DEV-N6-005</text>
<text x="283.1" y="273.1">SHEET: RGB &amp; Connectors</text>
<text x="345.2" y="278.1">REVISION</text>
<text x="378.8" y="278.1">SIZE</text>
</g>
<g font-size="2.3" fill="#00f">
<text x="195.9" y="51.7">SDA1V8</text>
<text x="250.3" y="51.7">SDA</text>
<text x="196.2" y="54.2">SCL1V8</text>
<text x="250.3" y="54.2">SCL</text>
<text x="194.6" y="111.3">NRST</text>
<text x="228.7" y="182.5">SDA1V8</text>
<text x="228.7" y="185">SCL1V8</text>
<text x="269.4" y="195.2">SCL1V8</text>
<text x="297.3" y="195.2">SDA1V8</text>
</g>
<g font-size="2.3" fill="#000080">
<text x="181.8" y="70.7">GND</text>
<text x="211" y="68.2">GND</text>
<text x="258" y="68.2">GND</text>
<text x="115.7" y="101.2">GND</text>
<text x="54.8" y="107.5">GND</text>
<text x="97.9" y="124">GND</text>
<text x="128.4" y="124">GND</text>
<text x="84" y="134.2">GND</text>
<text x="195.7" y="136.7">GND</text>
<text x="320.2" y="134.2">GND</text>
<text x="115.7" y="149.4">GND</text>
<text x="246.5" y="144.4">GND</text>
<text x="54.8" y="155.8">GND</text>
<text x="97.9" y="172.3">GND</text>
<text x="128.4" y="172.3">GND</text>
<text x="208.4" y="172.3">GND</text>
<text x="84" y="182.5">GND</text>
<text x="378.6" y="188.8">GND</text>
<text x="236.4" y="200.2">GND</text>
<text x="169.1" y="209.1">GND</text>
<text x="255.4" y="220.6">GND</text>
<text x="191.9" y="223.6">GND</text>
<text x="212.2" y="226.9">GND</text>
<text x="158.9" y="230.7">GND</text>
<text x="174.1" y="230.7">GND</text>
<text x="224.9" y="233.3">GND</text>
<text x="240.2" y="233.3">GND</text>
<text x="264.3" y="228.2">GND</text>
<text x="279.5" y="228.2">GND</text>
</g>
<g font-size="1.8" fill="#000080">
<text x="218.6" y="45.3">U1</text>
<text x="173.8" y="48.9">1V8</text>
<text x="267.8" y="48.9">3V3</text>
<text x="246.2" y="56.5">1V8</text>
<text x="45.5" y="83.1">3V3</text>
<text x="54.7" y="80.9">L1</text>
<text x="72.3" y="83.1">VREG_IN</text>
<text x="348.1" y="83.4">U2</text>
<text x="45.5" y="90.8">2V8</text>
<text x="224.6" y="95.8">1V8</text>
<text x="61.1" y="96.1">C3</text>
<text x="89" y="99.4">R1</text>
<text x="139.7" y="106">VREG_IN</text>
<text x="216" y="107.5">U4</text>
<text x="228.7" y="103.7">R2</text>
<text x="134.7" y="112.6">C4</text>
<text x="89" y="118.5">R3</text>
<text x="105.5" y="115.2">U3</text>
<text x="203.3" y="121.5">X1</text>
<text x="197.4" y="126.2" transform="rotate(-90 197.4 126.2)">1V8</text>
<text x="255.9" y="126.2" transform="rotate(-90 255.9 126.2)">1V8</text>
<text x="45" y="139">1V15</text>
<text x="61.1" y="144.4">C6</text>
<text x="89" y="147.7">R4</text>
<text x="346.8" y="149.4">U6</text>
<text x="139.7" y="154.3">VREG_IN</text>
<text x="134.7" y="160.9">C7</text>
<text x="89" y="166">R5</text>
<text x="105.5" y="163.4">U5</text>
<text x="199.5" y="172.3">CN1</text>
<text x="328.8" y="170.8">VIN</text>
<text x="253.8" y="180.9">1V8</text>
<text x="281.7" y="180.9">1V8</text>
<text x="328.7" y="180.9">3V3</text>
<text x="257.9" y="188.8">R6</text>
<text x="285.9" y="188.8">R7</text>
<text x="328.7" y="186">1V8</text>
<text x="150.4" y="212.7">1V15</text>
<text x="250" y="215.2">2V8</text>
<text x="289.3" y="210.1">1V8</text>
</g>
<g font-size="1.8">
<text x="217.4" y="48.1">1</text>
<text x="217.4" y="50.6">2</text>
<text x="217.4" y="53.2">3</text>
<text x="219.5" y="49.3">VCCA</text>
<text x="219.5" y="51.9">A1</text>
<text x="230.4" y="49.3">VCCB</text>
<text x="233.2" y="51.9">B1</text>
<text x="236.5" y="53.2">6</text>
<text x="236.5" y="50.6">7</text>
<text x="236.5" y="48.1">8</text>
<text x="217.4" y="55.7">4</text>
<text x="219.5" y="54.4">A2</text>
<text x="219.5" y="57">GND</text>
<text x="232.8" y="57">OE</text>
<text x="233.2" y="54.4">B2</text>
<text x="236.5" y="55.7">5</text>
<text x="347" y="88.7">3</text>
<text x="347" y="86.2">1</text>
<text x="349" y="90">3</text>
<text x="349" y="87.4">1</text>
<text x="358.9" y="87.4">2</text>
<text x="358.9" y="90">4</text>
<text x="360.9" y="86.2">2</text>
<text x="360.9" y="88.7">4</text>
<text x="347" y="93.8">7</text>
<text x="347" y="91.3">5</text>
<text x="349" y="95.1">7</text>
<text x="349" y="92.5">5</text>
<text x="358.9" y="92.5">6</text>
<text x="358.9" y="95.1">8</text>
<text x="360.9" y="91.3">6</text>
<text x="360.9" y="93.8">8</text>
<text x="346" y="101.4">13</text>
<text x="346" y="98.9">11</text>
<text x="347" y="96.3">9</text>
<text x="349" y="100.1">11</text>
<text x="349" y="97.6">9</text>
<text x="357.9" y="97.6">10</text>
<text x="357.9" y="100.1">12</text>
<text x="360.9" y="96.3">10</text>
<text x="360.9" y="98.9">12</text>
<text x="360.9" y="101.4">14</text>
<text x="104.4" y="105.2">1</text>
<text x="104.4" y="107.8">2</text>
<text x="106.5" y="106.5">OUT</text>
<text x="111.1" y="103.5" transform="rotate(-90 111.1 103.5)">0</text>
<text x="115.5" y="106.5">IN</text>
<text x="118.4" y="107.8">5</text>
<text x="118.4" y="105.2">6</text>
<text x="346" y="106.5">17</text>
<text x="346" y="104">15</text>
<text x="349" y="107.8">17</text>
<text x="349" y="105.2">15</text>
<text x="349" y="102.7">13</text>
<text x="357.9" y="102.7">14</text>
<text x="357.9" y="105.2">16</text>
<text x="357.9" y="107.8">18</text>
<text x="360.9" y="104">16</text>
<text x="360.9" y="106.5">18</text>
<text x="104.4" y="110.3">3</text>
<text x="106.5" y="109">FB</text>
<text x="106.5" y="111.6">GND</text>
<text x="114.7" y="109">NC</text>
<text x="114.8" y="111.6">EN</text>
<text x="118.4" y="110.3">4</text>
<text x="346" y="111.6">21</text>
<text x="346" y="109">19</text>
<text x="349" y="112.8">21</text>
<text x="349" y="110.3">19</text>
<text x="357.9" y="110.3">20</text>
<text x="357.9" y="112.8">22</text>
<text x="360.9" y="109">20</text>
<text x="360.9" y="111.6">22</text>
<text x="346" y="119.2">27</text>
<text x="346" y="116.7">25</text>
<text x="346" y="114.1">23</text>
<text x="349" y="117.9">25</text>
<text x="349" y="115.4">23</text>
<text x="357.9" y="115.4">24</text>
<text x="357.9" y="117.9">26</text>
<text x="360.9" y="114.1">24</text>
<text x="360.9" y="116.7">26</text>
<text x="360.9" y="119.2">28</text>
<text x="202.2" y="124.3">1</text>
<text x="204.3" y="125.5">TRI-STATE</text>
<text x="221.4" y="125.5">VDD</text>
<text x="226.3" y="124.3">4</text>
<text x="346" y="124.3">31</text>
<text x="346" y="121.7">29</text>
<text x="349" y="125.5">31</text>
<text x="349" y="123">29</text>
<text x="349" y="120.5">27</text>
<text x="357.9" y="120.5">28</text>
<text x="357.9" y="123">30</text>
<text x="357.9" y="125.5">32</text>
<text x="360.9" y="121.7">30</text>
<text x="360.9" y="124.3">32</text>
<text x="202.2" y="126.8">2</text>
<text x="204.3" y="128.1">GND</text>
<text x="221.4" y="128.1">OUT</text>
<text x="226.3" y="126.8">3</text>
<text x="346" y="131.9">37</text>
<text x="346" y="129.4">35</text>
<text x="346" y="126.8">33</text>
<text x="349" y="130.6">35</text>
<text x="349" y="128.1">33</text>
<text x="357.9" y="128.1">34</text>
<text x="357.9" y="130.6">36</text>
<text x="360.9" y="126.8">34</text>
<text x="360.9" y="129.4">36</text>
<text x="360.9" y="131.9">38</text>
<text x="346" y="134.4">39</text>
<text x="349" y="135.7">39</text>
<text x="349" y="133.2">37</text>
<text x="357.9" y="133.2">38</text>
<text x="357.9" y="135.7">40</text>
<text x="360.9" y="134.4">40</text>
<text x="104.4" y="153.5">1</text>
<text x="106.5" y="154.8">OUT</text>
<text x="111.1" y="151.7" transform="rotate(-90 111.1 151.7)">0</text>
<text x="115.5" y="154.8">IN</text>
<text x="118.4" y="153.5">6</text>
<text x="345.7" y="154.8">3</text>
<text x="345.7" y="152.2">1</text>
<text x="347.8" y="153.5">1</text>
<text x="355" y="153.5">2</text>
<text x="357.1" y="152.2">2</text>
<text x="357.1" y="154.8">4</text>
<text x="104.4" y="156">2</text>
<text x="104.4" y="158.6">3</text>
<text x="106.5" y="157.3">FB</text>
<text x="106.5" y="159.8">GND</text>
<text x="114.7" y="157.3">NC</text>
<text x="114.8" y="159.8">EN</text>
<text x="118.4" y="158.6">4</text>
<text x="118.4" y="156">5</text>
<text x="345.7" y="159.8">7</text>
<text x="345.7" y="157.3">5</text>
<text x="347.8" y="161.1">7</text>
<text x="347.8" y="158.6">5</text>
<text x="347.8" y="156">3</text>
<text x="355" y="156">4</text>
<text x="355" y="158.6">6</text>
<text x="355" y="161.1">8</text>
<text x="357.1" y="157.3">6</text>
<text x="357.1" y="159.8">8</text>
<text x="344.7" y="167.5">13</text>
<text x="344.7" y="164.9">11</text>
<text x="345.7" y="162.4">9</text>
<text x="347.8" y="166.2">11</text>
<text x="347.8" y="163.6">9</text>
<text x="354" y="163.6">10</text>
<text x="354" y="166.2">12</text>
<text x="357.1" y="162.4">10</text>
<text x="357.1" y="164.9">12</text>
<text x="357.1" y="167.5">14</text>
<text x="344.7" y="172.5">17</text>
<text x="344.7" y="170">15</text>
<text x="347.8" y="173.8">17</text>
<text x="347.8" y="171.3">15</text>
<text x="347.8" y="168.7">13</text>
<text x="354" y="168.7">14</text>
<text x="354" y="171.3">16</text>
<text x="354" y="173.8">18</text>
<text x="357.1" y="170">16</text>
<text x="357.1" y="172.5">18</text>
<text x="198.4" y="178.9">1</text>
<text x="205.1" y="177" transform="rotate(-90 205.1 177)">33</text>
<text x="207.6" y="177" transform="rotate(-90 207.6 177)">34</text>
<text x="214.9" y="178.9">30</text>
<text x="344.7" y="177.6">21</text>
<text x="344.7" y="175.1">19</text>
<text x="347.8" y="178.9">21</text>
<text x="347.8" y="176.3">19</text>
<text x="354" y="176.3">20</text>
<text x="354" y="178.9">22</text>
<text x="357.1" y="175.1">20</text>
<text x="357.1" y="177.6">22</text>
<text x="198.4" y="181.4">2</text>
<text x="198.4" y="184">3</text>
<text x="200.5" y="180.2">1</text>
<text x="200.5" y="182.7">2</text>
<text x="200.5" y="185.2">3</text>
<text x="206.3" y="180.1" transform="rotate(-90 206.3 180.1)">33</text>
<text x="208.9" y="180.1" transform="rotate(-90 208.9 180.1)">34</text>
<text x="211.8" y="185.2">28</text>
<text x="211.8" y="182.7">29</text>
<text x="211.8" y="180.2">30</text>
<text x="214.9" y="184">28</text>
<text x="214.9" y="181.4">29</text>
<text x="344.7" y="185.2">27</text>
<text x="344.7" y="182.7">25</text>
<text x="344.7" y="180.2">23</text>
<text x="347.8" y="184">25</text>
<text x="347.8" y="181.4">23</text>
<text x="354" y="181.4">24</text>
<text x="354" y="184">26</text>
<text x="357.1" y="180.2">24</text>
<text x="357.1" y="182.7">26</text>
<text x="357.1" y="185.2">28</text>
<text x="198.4" y="186.5">4</text>
<text x="198.4" y="189">5</text>
<text x="198.4" y="191.6">6</text>
<text x="200.5" y="187.8">4</text>
<text x="200.5" y="190.3">5</text>
<text x="211.8" y="190.3">26</text>
<text x="211.8" y="187.8">27</text>
<text x="214.9" y="191.6">25</text>
<text x="214.9" y="189">26</text>
<text x="214.9" y="186.5">27</text>
<text x="344.7" y="187.8">29</text>
<text x="347.8" y="189">29</text>
<text x="347.8" y="186.5">27</text>
<text x="354" y="186.5">28</text>
<text x="354" y="189">30</text>
<text x="357.1" y="187.8">30</text>
<text x="198.4" y="194.1">7</text>
<text x="198.4" y="196.7">8</text>
<text x="200.5" y="192.9">6</text>
<text x="200.5" y="195.4">7</text>
<text x="200.5" y="197.9">8</text>
<text x="211.8" y="197.9">23</text>
<text x="211.8" y="195.4">24</text>
<text x="211.8" y="192.9">25</text>
<text x="214.9" y="196.7">23</text>
<text x="214.9" y="194.1">24</text>
<text x="197.4" y="201.7">10</text>
<text x="198.4" y="199.2">9</text>
<text x="200.5" y="200.5">9</text>
<text x="200.5" y="203">10</text>
<text x="211.8" y="203">21</text>
<text x="211.8" y="200.5">22</text>
<text x="214.9" y="201.7">21</text>
<text x="214.9" y="199.2">22</text>
<text x="197.4" y="204.3">11</text>
<text x="197.4" y="206.8">12</text>
<text x="197.4" y="209.4">13</text>
<text x="200.5" y="205.6">11</text>
<text x="200.5" y="208.1">12</text>
<text x="211.8" y="208.1">19</text>
<text x="211.8" y="205.6">20</text>
<text x="214.9" y="209.4">18</text>
<text x="214.9" y="206.8">19</text>
<text x="214.9" y="204.3">20</text>
<text x="197.4" y="211.9">14</text>
<text x="197.4" y="214.4">15</text>
<text x="200.5" y="210.6">13</text>
<text x="200.5" y="213.2">14</text>
<text x="200.5" y="215.7">15</text>
<text x="211.8" y="215.7">16</text>
<text x="211.8" y="213.2">17</text>
<text x="211.8" y="210.6">18</text>
<text x="214.9" y="214.4">16</text>
<text x="214.9" y="211.9">17</text>
<text x="205.1" y="219.9" transform="rotate(-90 205.1 219.9)">31</text>
<text x="206.3" y="216.8" transform="rotate(-90 206.3 216.8)">31</text>
<text x="207.6" y="219.9" transform="rotate(-90 207.6 219.9)">32</text>
<text x="208.9" y="216.8" transform="rotate(-90 208.9 216.8)">32</text>
<text x="339" y="292.2">Licensed under CERN-OHL-S v2</text>
<text x="340.2" y="294.2">You may use, modify, and distribute this design, including for commercial purposes,</text>
<text x="340.2" y="296.3">provided that any modifications and distributed products are released under the same license</text>
<text x="340.2" y="298.3">with complete design files.</text>
</g>
<g font-size="1.8" fill="#00f">
<text x="188.1" y="59.3">100nF</text>
<text x="264.3" y="56.7">100nF</text>
<text x="218.6" y="60.5">AW39112DNR</text>
<text x="52.2" y="85.9">MPZ2012S601AT000</text>
<text x="335.4" y="89.8">SD_CMD</text>
<text x="337.2" y="87.2">SD_D1</text>
<text x="365.9" y="89.2">LCD_R7</text>
<text x="365.9" y="86.7">LCD_R3</text>
<text x="337" y="92.3">SD_CK</text>
<text x="337.2" y="94.8">SD_D3</text>
<text x="365.9" y="91.8">LCD_R6</text>
<text x="365.9" y="94.3">SD_D0</text>
<text x="61.1" y="98.6">4.7uF</text>
<text x="89" y="101.9">40.2k</text>
<text x="365.9" y="101.9">LCD_CLK</text>
<text x="365.9" y="99.4">CONN_G</text>
<text x="365.9" y="96.9">LCD_VSYNC</text>
<text x="228.7" y="106.3">2.2kΩ</text>
<text x="325.1" y="102.6">CSI_D1N</text>
<text x="325.1" y="105.2">CSI_D1P</text>
<text x="365.9" y="104.5">LCD_B5</text>
<text x="365.9" y="107">LCD_B3</text>
<text x="236.4" y="110.8">XSDN</text>
<text x="325.1" y="112.8">CSI_CLKN</text>
<text x="365.9" y="109.6">LCD_B4</text>
<text x="365.9" y="112.1">LCD_B6</text>
<text x="105.5" y="118.7">BCT2057ELTAJ-TR</text>
<text x="134.7" y="115.2">4.7uF</text>
<text x="216" y="115.2">BAT60B</text>
<text x="325.1" y="115.3">CSI_CLKP</text>
<text x="365.9" y="114.6">LCD_B7</text>
<text x="365.9" y="119.7">LCD_G5</text>
<text x="365.9" y="117.2">CONN_F</text>
<text x="89" y="121">16k</text>
<text x="325.1" y="123">CSI_D0N</text>
<text x="325.1" y="125.5">CSI_D0P</text>
<text x="365.9" y="122.3">LCD_G3</text>
<text x="365.9" y="124.8">LCD_G7</text>
<text x="203.3" y="131.7">12MHz</text>
<text x="234.6" y="127.6">CLK</text>
<text x="339.5" y="130.4">SCL</text>
<text x="365.9" y="127.3">LCD_G6</text>
<text x="365.9" y="129.9">LCD_R4</text>
<text x="252.9" y="132.9">100nF</text>
<text x="337.2" y="135.5">SD_D2</text>
<text x="339.3" y="132.9">SDA</text>
<text x="365.9" y="132.4">CONN_C</text>
<text x="365.9" y="135">CONN_D</text>
<text x="61.1" y="146.9">4.7uF</text>
<text x="89" y="150.2">6.98k</text>
<text x="330.8" y="153.3">LCD_HSYNC</text>
<text x="334.5" y="155.8">CONN_J</text>
<text x="360.8" y="152.7">SAI1_MCLK_B</text>
<text x="360.8" y="155.3">LCD_R5</text>
<text x="333.9" y="160.9">CONN_M</text>
<text x="334.1" y="158.3">CONN_H</text>
<text x="360.8" y="157.8">CONN_N</text>
<text x="360.8" y="160.4">CONN_L</text>
<text x="105.5" y="167">BCT2057ELTAJ-TR</text>
<text x="134.7" y="163.4">4.7uF</text>
<text x="334.2" y="163.4">CONN_E</text>
<text x="334.6" y="166">LCD_DE</text>
<text x="360.8" y="168">LCD_G4</text>
<text x="360.8" y="162.9">DEBUG_CLK</text>
<text x="360.8" y="165.4">DEBUG_DAT</text>
<text x="89" y="168.5">16k</text>
<text x="360.8" y="170.5">SAI1_SCK_B</text>
<text x="360.8" y="173.1">SAI1_SD_B</text>
<text x="360.8" y="178.1">CONN_B</text>
<text x="360.8" y="175.6">CONN_K</text>
<text x="181.7" y="182.5">CLK</text>
<text x="360.8" y="185.8">SAI1_FS_B</text>
<text x="360.8" y="183.2">LCD_G2</text>
<text x="181.7" y="187.5">CSI_D1N</text>
<text x="181.7" y="190.1">CSI_D1P</text>
<text x="257.9" y="191.4">2.2k</text>
<text x="285.9" y="191.4">2.2k</text>
<text x="336.8" y="188.8">NRST</text>
<text x="360.8" y="188.3">CONN_A</text>
<text x="180.5" y="195.2">CSI_CLKN</text>
<text x="180.5" y="197.7">CSI_CLKP</text>
<text x="228.3" y="197.2">GPIO4</text>
<text x="228.3" y="194.7">GPIO5</text>
<text x="181.7" y="202.8">CSI_D0N</text>
<text x="226" y="202.3">GPIO2_S</text>
<text x="228.3" y="199.7">GPIO3</text>
<text x="181.7" y="205.3">CSI_D0P</text>
<text x="226" y="204.8">GPIO1_S</text>
<text x="226.3" y="207.4">STROBE</text>
<text x="181.7" y="210.4">XSDN</text>
<text x="165.2" y="220.6">4.7uF</text>
<text x="180.5" y="220.6">100nF</text>
<text x="270.6" y="218">4.7uF</text>
<text x="285.9" y="218">100nF</text>
<text x="231.3" y="223.1">4.7uF</text>
<text x="246.5" y="223.1">100nF</text>
<text x="193.2" y="229.5">BM28B0.6-30DS/2-0.35V(51)</text>
</g>
<g font-size="1.5" fill="#000080">
<text x="188.1" y="56.7">C1</text>
<text x="264.3" y="54.2">C2</text>
<text x="252.9" y="130.4">C5</text>
<text x="270.6" y="215.5">C10</text>
<text x="285.9" y="215.5">C11</text>
<text x="165.2" y="218">C8</text>
<text x="180.5" y="218">C9</text>
<text x="231.3" y="220.6">C12</text>
<text x="246.5" y="220.6">C13</text>
</g>
</svg>
